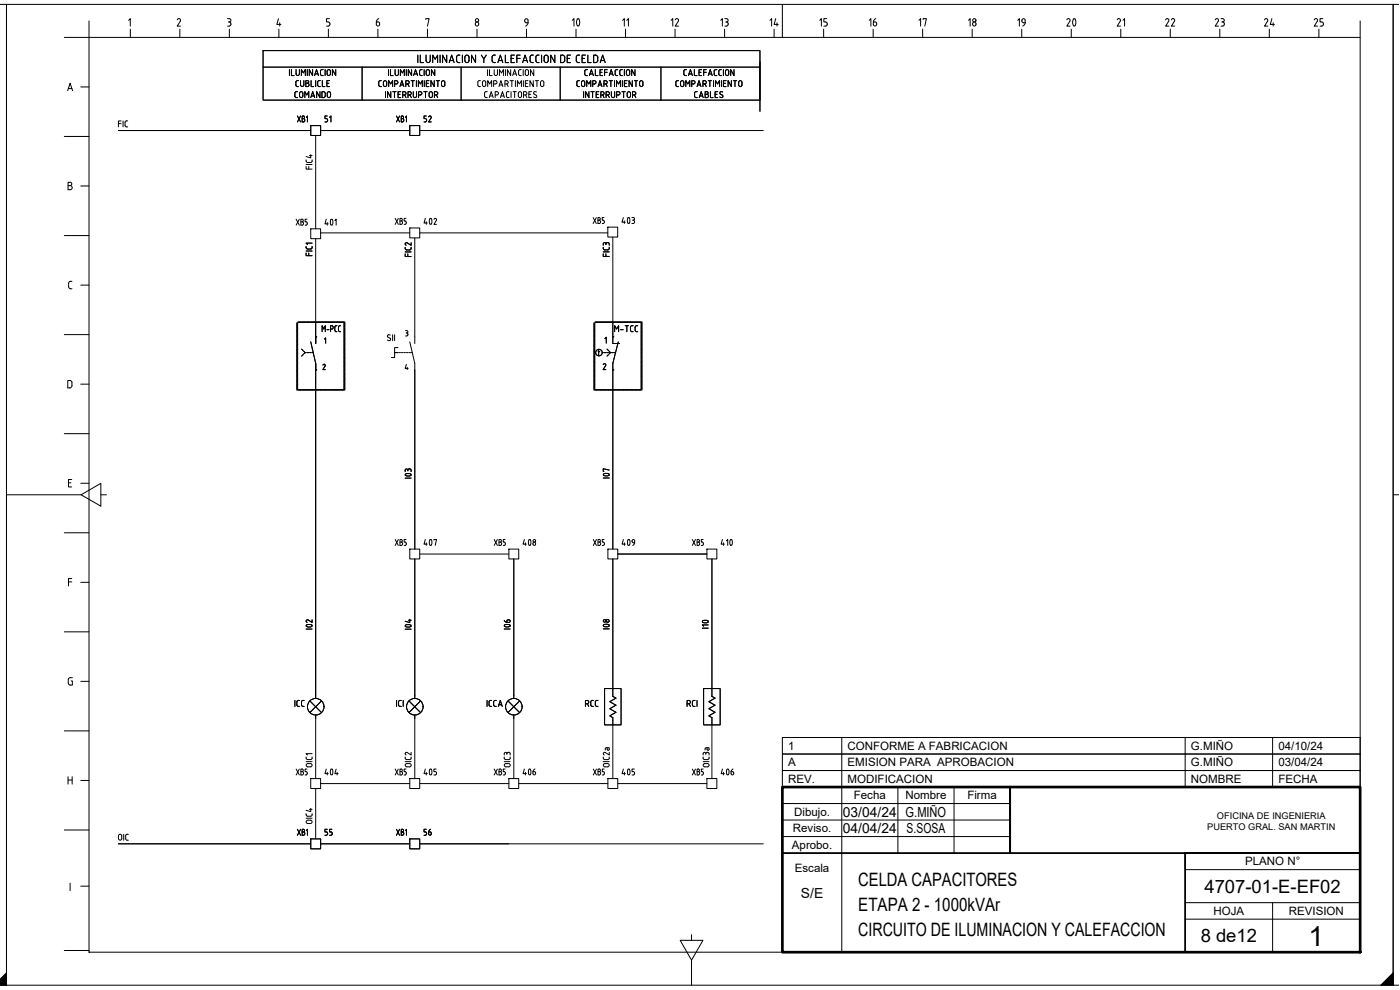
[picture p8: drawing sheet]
<svg xmlns="http://www.w3.org/2000/svg" width="420mm" height="297mm" viewBox="0 0 420 297" stroke-linecap="round" stroke-linejoin="round" font-family="sans-serif">
<g fill="#000" stroke="#000" stroke-width=".3">
<path d="M414.4 295.6l3.7-3.7v3.7z"/>
<path d="M0 293.8v1.8h1.9zM1.9 291.9v3.7l-1.9-1.8z"/>
</g>
<g fill="none" stroke="#000" stroke-width=".3">
<path d="M0 1.3h1.9v294.3v-294.3h417.9M26.7 11.2h381.5v274.5h-381.5zM26.7 6.3v4.9h-7.4M38.6 6.1l.5-.5v2.2M39.1 8.7v2.5M53.7 5.6l.3 .1 .2 .5-1 1.6h1M53.7 5.6l-.5 .4M54 8.7v2.5M68.3 5.6h.5a.5 .5 0 0 1 .5 .5 .5 .5 0 0 1-.5 .5M68.5 6.6h.3M68.8 6.6l.5 .5M68.8 8.7v2.5"/>
<path d="M69.3 7.1v.2M69.3 7.3l-.2 .4-.8 .1M83.6 5.6l-.5 1.7h1.2M83.7 8.7v2.5M83.9 6.8v1M98.6 8.7v2.5M98.9 5.6h-.9v1l.8 .1 .2 .4M99 7.1v.2M99 7.3l-.2 .4-.8 .1M112.9 6.6v.7a.5 .5 0 0 0 .5 .5 .5 .5 0 0 0 .5-.5M112.9 6.6h.7l.3 .5M113.4 8.7v2.5"/>
<path d="M113.7 5.6l-.5 .4-.3 .6M113.9 7.1v.2M127.8 5.8v-.2h1l-.5 2.2M128.3 8.7v2.5M142.6 7.1l.1 .2a.5 .5 0 0 0 .5 .5 .5 .5 0 0 0 .5-.5M142.7 7.1a.5 .5 0 0 1 .5-.5 .5 .5 0 0 1 .5 .5M143.2 8.7v2.5M143.6 7.1v.2M158 8.7v2.5M187.7 8.7v2.5M202.6 8.7v2.5M217.5 8.7v2.5"/>
<path d="M232.3 8.7v2.5M234.8 1.3v10M247.2 8.7v2.5M262 8.7v2.5M276.9 8.7v2.5M291.8 8.7v2.5M306.6 8.7v2.5M336.4 8.7v2.5M351.2 8.7v2.5M366.1 8.7v2.5M380.9 8.7v2.5M395.8 8.7v2.5"/>
<path d="M408.2 6.3v4.9M418.1 1.3v294.3M20.3 27.2l.7-2.2 .8 2.2M20.5 26.6h1.1M24.2 26.1h2.5M19.3 40.9h7.4M20.4 55.7h.6M21 54.7h-.6v2.2h.6M21.1 54.7a.5 .5 0 0 1 .4 .5 .5 .5 0 0 1-.4 .5 .62 .62 0 0 1 .6 .6 .62 .62 0 0 1-.6 .6M24.2 55.8h2.5M19.3 70.7h7.4M20.6 85v1.1"/>
<path d="M20.6 86.1l.3 .5h.7M21.6 84.4l-.7 .1-.3 .5M24.2 85.5h2.5M19.3 100.4h7.4M20.9 114.2h-.6v2.2l1.1-.2 .2-1.4M20.9 114.1l.5 .2 .2 .5M24.2 115.3h2.5M19.3 130.1h7.4M1.9 148.4h22.4l6 3.5v-6.9l-6 3.4M19.3 159.9h7.4M20.6 144.9h.7M21.5 143.9h-.9v2.2h.9"/>
<path d="M24.2 145h2.5M30.3 148.4h1.7M418.1 148.4h1.7M20.6 174.6h.9M21.5 173.6h-.9v2.2M24.2 174.7h2.5M19.3 189.6h7.4M19.3 219.3h7.4M21.4 204.3h.3v1.3l-.8-.1-.4-.6M21.7 203.3l-1 .2-.2 1.4M24.2 204.4h2.5M20.4 233.1v2.2"/>
<path d="M20.4 234h1.3M21.7 233.1v2.2M24.2 234.2h2.5M234.8 221.3h173.4v14.8h-173.4v-4.9h173.4h-173.4v-5h173.4h-173.4zM252.6 221.3v64.4M269.5 236.1v19.9M286.3 236.1v19.9M303.2 236.1v19.9M355.7 221.3v14.8M381.9 221.3v14.8M19.3 249h7.4M234.8 256h173.4"/>
<path d="M234.8 251h68.4M234.8 246h68.4M234.8 241.1h68.4M21 265v2.2M24.2 265.9h2.5M355.7 270.8h52.5M355.7 275.8h52.5M381.9 270.8v14.9M408.2 260.9h-52.5v-4.9v29.7M0 295.6h419.8M19.3 285.2h7.4M204.1 282.1h6.9l-3.5 6z"/>
<path d="M207.5 280.4v1.7M207.5 288.1v7.5"/>
<circle cx="143.2" cy="6.1" r=".5"/>
</g>
<path d="M234.8 236.1h173.4v49.6h-173.4z" fill="none" stroke="#000" stroke-width=".8"/>
<path d="M234.8 256h68.4v-19.9v19.9h105h-52.5v29.7" fill="none" stroke="#000" stroke-width=".51"/>
<!-- layer: COTAS -->
<g fill="none" stroke="#000" stroke-width=".3">
<path d="M79 15.2h149.1v14.8h-149.1zM125.4 16.5v2.3M126.1 16.5v2.3h1M127.9 16.5v1.7a.62 .62 0 0 0 .6 .6 .62 .62 0 0 0 .6-.6v-1.7M129.9 18.8v-2.3l.7 1.3 .7-1.3v2.3M132.1 16.5v2.3M134.1 16.5v2.3l-1.3-2.3v2.3M134.8 18.8l.8-2.3 .7 2.3M135 18.2h1.1M138 16.5l-.7 .1-.3 .5 .1 1.4 .9 .3M138.8 16.5v2.3M139.7 16.7l.4-.2 .5 .2 .2 1.5a.62 .62 0 0 1-.7 .6 .62 .62 0 0 1-.6-.6z"/>
<path d="M142.7 16.5v2.3l-1.2-2.3v2.3M144.5 16.5l.7 1.2 .7-1.2M145.2 17.7v1.1M147.7 17.1v1.1M147.7 18.2l.3 .5 .7 .1M148.7 16.5l-.7 .1-.3 .5M149.4 18.8l.8-2.3 .7 2.3M149.6 18.2h1.1M151.7 16.5v2.3h.9M153.4 17.5h.7M154.4 16.5h-1v2.3h1M155.1 17.5h1"/>
<path d="M156.1 16.5h-1v2.3M156.8 18.8l.8-2.3 .7 2.3M157.1 18.2h1M160.1 16.5l-.7 .1-.3 .5 .1 1.4 .9 .3M161.8 16.5l-.7 .1-.3 .5 .1 1.4 .9 .3M162.5 16.5v2.3M163.5 16.7l.4-.2 .5 .2 .1 1.5a.62 .62 0 0 1-.6 .6 .62 .62 0 0 1-.6-.6zM166.5 16.5v2.3l-1.2-2.3v2.3M168.3 16.5l.8 .1 .3 .4v1.4l-.3 .3-.8 .1zM170.2 17.5h.8M171.2 16.5h-1v2.3h1M173.9 16.5l-.7 .1-.2 .5v1.4l.9 .3"/>
<path d="M174.7 17.5h.7M175.7 16.5h-1v2.3h1M176.4 16.5v2.3h1M178.2 16.5l.8 .1 .4 .4v1.4l-.4 .3-.8 .1zM180.1 18.8l.8-2.3 .7 2.3M180.4 18.2h1M228.1 18.5v14.9M79 20.1h149.1M108.7 20.1v9.9M138.4 20.1v9.9M168.1 20.1v9.9M198.4 20.1v9.9"/>
<path d="M408.2 285.7h.1"/>
</g>
<!-- layer: Dibujo -->
<path d="M408.2 285.7h.1" fill="none" stroke="#000" stroke-width=".3"/>
<!-- layer: Futuro -->
<path d="M408.2 285.7h.1" fill="none" stroke="#000" stroke-width=".3"/>
<!-- layer: Hatch -->
<path d="M408.2 285.7h.1" fill="none" stroke="#000" stroke-width=".3"/>
<!-- layer: AUXILIAR -->
<g fill="none" stroke="#000" stroke-width=".3">
<path d="M35.5 39.2h57.8M96.2 39.2h26.8M126 39.2h103.1M89 99.9h.1M89 99.7h.1M89 99.4h.1M89 99.2h.1M89 98.9h.1M89 98.7h.1M89 98.4h.1M89 98.2h.1M89 97.9h.1"/>
<path d="M89 97.7h.1M89 97.4h.1M89 97.2h.1M89 96.9h.1M89 96.7h.1M89.4 96.7h.1M89.6 96.7h.1M89.9 96.7h.1M90.1 96.7h.1M90.4 96.7h.1M90.6 96.7h.1M90.9 96.7h.1"/>
<path d="M91.1 96.7h.1M91.4 96.7h.1M91.6 96.7h.1M91.9 96.7h.1M92.1 96.7h.1M92.4 96.7h.1M92.6 96.7h.1M92.9 96.7h.1M93.1 96.7h.1M93.4 96.7h.1M93.6 96.7h.1M93.9 96.7h.1"/>
<path d="M94.1 96.7h.1M94.4 96.7h.1M94.6 96.7h.1M94.9 96.7h.1M95.1 96.7h.1M95.4 96.7h.1M95.6 96.7h.1M95.9 96.7h.1M96.1 96.7h.1M96.4 96.7h.1M96.6 96.7h.1M96.9 96.7h.1"/>
<path d="M97.1 96.7h.1M97.4 96.7h.1M97.6 96.7h.1M97.9 96.7h.1M98.1 96.7h.1M98.4 96.7h.1M98.6 96.7h.1M98.9 96.7h.1M99.1 96.7h.1M99.4 96.7h.1M99.6 96.7h.1M99.9 96.7h.1"/>
<path d="M100.1 96.7h.1M100.4 96.7h.1M100.6 96.7h.1M100.9 96.7h.1M101.1 96.7h.1M101.4 96.7h.1M101.6 96.7h.1M101.9 96.7h.1M102.1 96.7h.1M102.4 96.7h.1M102.6 96.7h.1M102.9 96.7h.1"/>
<path d="M103.2 96.7h.1M103.2 96.9h.1M103.2 97.2h.1M103.2 97.4h.1M103.2 97.7h.1M103.2 97.9h.1M103.2 98.2h.1M103.2 98.4h.1M103.2 98.7h.1M103.2 98.9h.1M103.2 99.2h.1M103.2 99.4h.1"/>
<path d="M103.2 99.7h.1M103.2 99.9h.1M178.2 99.9h.1M178.2 99.7h.1M178.2 99.4h.1M178.2 99.2h.1M178.2 98.9h.1M178.2 98.7h.1M178.2 98.4h.1M178.2 98.2h.1M178.2 97.9h.1M178.2 97.7h.1"/>
<path d="M178.2 97.4h.1M178.2 97.2h.1M178.2 96.9h.1M178.2 96.7h.1M178.6 96.7h.1M178.8 96.7h.1M179 96.7h.1M179.3 96.7h.1M179.6 96.7h.1M179.8 96.7h.1M180.1 96.7h.1M180.3 96.7h.1"/>
<path d="M180.6 96.7h.1M180.8 96.7h.1M181.1 96.7h.1M181.3 96.7h.1M181.5 96.7h.1M181.8 96.7h.1M182.1 96.7h.1M182.3 96.7h.1M182.6 96.7h.1M182.8 96.7h.1M183 96.7h.1M183.3 96.7h.1"/>
<path d="M183.6 96.7h.1M183.8 96.7h.1M184.1 96.7h.1M184.3 96.7h.1M184.6 96.7h.1M184.8 96.7h.1M185.1 96.7h.1M185.3 96.7h.1M185.5 96.7h.1M185.8 96.7h.1M186.1 96.7h.1M186.3 96.7h.1"/>
<path d="M186.6 96.7h.1M186.8 96.7h.1M187 96.7h.1M187.3 96.7h.1M187.6 96.7h.1M187.8 96.7h.1M188.1 96.7h.1M188.3 96.7h.1M188.6 96.7h.1M188.8 96.7h.1M189.1 96.7h.1M189.3 96.7h.1"/>
<path d="M189.5 96.7h.1M189.8 96.7h.1M190.1 96.7h.1M190.3 96.7h.1M190.6 96.7h.1M190.8 96.7h.1M191.1 96.7h.1M191.3 96.7h.1M191.6 96.7h.1M191.8 96.7h.1M192 96.7h.1M192.4 96.7h.1"/>
<path d="M192.4 96.9h.1M192.4 97.2h.1M192.4 97.4h.1M192.4 97.7h.1M192.4 97.9h.1M192.4 98.2h.1M192.4 98.4h.1M192.4 98.7h.1M192.4 98.9h.1M192.4 99.2h.1M192.4 99.4h.1M192.4 99.7h.1"/>
<path d="M192.4 99.9h.1M89 117h.1M89 116.7h.1M89 116.4h.1M89 116.2h.1M89 115.9h.1M89 115.7h.1M89 115.4h.1M89 115.2h.1M89 114.9h.1M89 114.7h.1M89 114.4h.1"/>
<path d="M89 114.2h.1M89 113.9h.1M89 113.7h.1M89 113.4h.1M89 113.2h.1M89 112.9h.1M89 112.7h.1M89 112.4h.1M89 112.2h.1M89 111.9h.1M89 111.7h.1M89 111.4h.1"/>
<path d="M89 111.2h.1M89 110.9h.1M89 110.7h.1M89 110.4h.1M89 110.2h.1M89 109.9h.1M89 109.7h.1M89 109.4h.1M89 109.2h.1M89 108.9h.1M89 108.7h.1M89 108.4h.1"/>
<path d="M89 108.2h.1M89 107.9h.1M89 107.7h.1M89 107.4h.1M89 107.2h.1M89 106.9h.1M89 106.7h.1M89 106.4h.1M89 106.2h.1M89 105.9h.1M89 105.7h.1M89 105.4h.1"/>
<path d="M89 105.2h.1M89 104.9h.1M89 104.7h.1M89 104.4h.1M89 104.2h.1M89 103.9h.1M89 103.7h.1M89 103.4h.1M89 103.2h.1M89 102.9h.1M89 102.7h.1M89 102.4h.1"/>
<path d="M89 102.2h.1M89 101.9h.1M89 101.7h.1M89 101.4h.1M89 101.2h.1M89 100.9h.1M89 100.7h.1M89 100.4h.1M89 100.2h.1M89.4 117h.1M89.6 117h.1M89.9 117h.1"/>
<path d="M90.1 117h.1M90.4 117h.1M90.6 117h.1M90.9 117h.1M91.1 117h.1M91.4 117h.1M91.6 117h.1M91.9 117h.1M92.1 117h.1M92.4 117h.1M92.6 117h.1M92.9 117h.1"/>
<path d="M93.1 117h.1M93.4 117h.1M93.6 117h.1M93.9 117h.1M94.1 117h.1M94.4 117h.1M94.6 117h.1M94.9 117h.1M95.1 117h.1M95.4 117h.1M95.6 117h.1M95.9 117h.1"/>
<path d="M96.1 117h.1M96.4 117h.1M96.6 117h.1M96.9 117h.1M97.1 117h.1M97.4 117h.1M97.6 117h.1M97.9 117h.1M98.1 117h.1M98.4 117h.1M98.6 117h.1M98.9 117h.1"/>
<path d="M99.1 117h.1M99.4 117h.1M99.6 117h.1M99.9 117h.1M100.1 117h.1M100.4 117h.1M100.6 117h.1M100.9 117h.1M101.1 117h.1M101.4 117h.1M101.6 117h.1M101.9 117h.1"/>
<path d="M102.1 117h.1M102.4 117h.1M102.6 117h.1M102.9 117h.1M103.2 100.2h.1M103.2 100.4h.1M103.2 100.7h.1M103.2 100.9h.1M103.2 101.2h.1M103.2 101.4h.1M103.2 101.7h.1M103.2 101.9h.1"/>
<path d="M103.2 102.2h.1M103.2 102.4h.1M103.2 102.7h.1M103.2 102.9h.1M103.2 103.2h.1M103.2 103.4h.1M103.2 103.7h.1M103.2 103.9h.1M103.2 104.2h.1M103.2 104.4h.1M103.2 104.7h.1M103.2 104.9h.1"/>
<path d="M103.2 105.2h.1M103.2 105.4h.1M103.2 105.7h.1M103.2 105.9h.1M103.2 106.2h.1M103.2 106.4h.1M103.2 106.7h.1M103.2 106.9h.1M103.2 107.2h.1M103.2 107.4h.1M103.2 107.7h.1M103.2 107.9h.1"/>
<path d="M103.2 108.2h.1M103.2 108.4h.1M103.2 108.7h.1M103.2 108.9h.1M103.2 109.2h.1M103.2 109.4h.1M103.2 109.7h.1M103.2 109.9h.1M103.2 110.2h.1M103.2 110.4h.1M103.2 110.7h.1M103.2 110.9h.1"/>
<path d="M103.2 111.2h.1M103.2 111.4h.1M103.2 111.7h.1M103.2 111.9h.1M103.2 112.2h.1M103.2 112.4h.1M103.2 112.7h.1M103.2 112.9h.1M103.2 113.2h.1M103.2 113.4h.1M103.2 113.7h.1M103.2 113.9h.1"/>
<path d="M103.2 114.2h.1M103.2 114.4h.1M103.2 114.7h.1M103.2 114.9h.1M103.2 115.2h.1M103.2 115.4h.1M103.2 115.7h.1M103.2 115.9h.1M103.2 116.2h.1M103.2 116.4h.1M103.2 116.7h.1M103.2 117h.1"/>
<path d="M178.2 117h.1M178.2 116.7h.1M178.2 116.4h.1M178.2 116.2h.1M178.2 115.9h.1M178.2 115.7h.1M178.2 115.4h.1M178.2 115.2h.1M178.2 114.9h.1M178.2 114.7h.1M178.2 114.4h.1M178.2 114.2h.1"/>
<path d="M178.2 113.9h.1M178.2 113.7h.1M178.2 113.4h.1M178.2 113.2h.1M178.2 112.9h.1M178.2 112.7h.1M178.2 112.4h.1M178.2 112.2h.1M178.2 111.9h.1M178.2 111.7h.1M178.2 111.4h.1M178.2 111.2h.1"/>
<path d="M178.2 110.9h.1M178.2 110.7h.1M178.2 110.4h.1M178.2 110.2h.1M178.2 109.9h.1M178.2 109.7h.1M178.2 109.4h.1M178.2 109.2h.1M178.2 108.9h.1M178.2 108.7h.1M178.2 108.4h.1M178.2 108.2h.1"/>
<path d="M178.2 107.9h.1M178.2 107.7h.1M178.2 107.4h.1M178.2 107.2h.1M178.2 106.9h.1M178.2 106.7h.1M178.2 106.4h.1M178.2 106.2h.1M178.2 105.9h.1M178.2 105.7h.1M178.2 105.4h.1M178.2 105.2h.1"/>
<path d="M178.2 104.9h.1M178.2 104.7h.1M178.2 104.4h.1M178.2 104.2h.1M178.2 103.9h.1M178.2 103.7h.1M178.2 103.4h.1M178.2 103.2h.1M178.2 102.9h.1M178.2 102.7h.1M178.2 102.4h.1M178.2 102.2h.1"/>
<path d="M178.2 101.9h.1M178.2 101.7h.1M178.2 101.4h.1M178.2 101.2h.1M178.2 100.9h.1M178.2 100.7h.1M178.2 100.4h.1M178.2 100.2h.1M178.6 117h.1M178.8 117h.1M179 117h.1M179.3 117h.1"/>
<path d="M179.6 117h.1M179.8 117h.1M180.1 117h.1M180.3 117h.1M180.6 117h.1M180.8 117h.1M181.1 117h.1M181.3 117h.1M181.5 117h.1M181.8 117h.1M182.1 117h.1M182.3 117h.1"/>
<path d="M182.6 117h.1M182.8 117h.1M183 117h.1M183.3 117h.1M183.6 117h.1M183.8 117h.1M184.1 117h.1M184.3 117h.1M184.6 117h.1M184.8 117h.1M185.1 117h.1M185.3 117h.1"/>
<path d="M185.5 117h.1M185.8 117h.1M186.1 117h.1M186.3 117h.1M186.6 117h.1M186.8 117h.1M187 117h.1M187.3 117h.1M187.6 117h.1M187.8 117h.1M188.1 117h.1M188.3 117h.1"/>
<path d="M188.6 117h.1M188.8 117h.1M189.1 117h.1M189.3 117h.1M189.5 117h.1M189.8 117h.1M190.1 117h.1M190.3 117h.1M190.6 117h.1M190.8 117h.1M191.1 117h.1M191.3 117h.1"/>
<path d="M191.6 117h.1M191.8 117h.1M192 117h.1M192.4 100.2h.1M192.4 100.4h.1M192.4 100.7h.1M192.4 100.9h.1M192.4 101.2h.1M192.4 101.4h.1M192.4 101.7h.1M192.4 101.9h.1M192.4 102.2h.1"/>
<path d="M192.4 102.4h.1M192.4 102.7h.1M192.4 102.9h.1M192.4 103.2h.1M192.4 103.4h.1M192.4 103.7h.1M192.4 103.9h.1M192.4 104.2h.1M192.4 104.4h.1M192.4 104.7h.1M192.4 104.9h.1M192.4 105.2h.1"/>
<path d="M192.4 105.4h.1M192.4 105.7h.1M192.4 105.9h.1M192.4 106.2h.1M192.4 106.4h.1M192.4 106.7h.1M192.4 106.9h.1M192.4 107.2h.1M192.4 107.4h.1M192.4 107.7h.1M192.4 107.9h.1M192.4 108.2h.1"/>
<path d="M192.4 108.4h.1M192.4 108.7h.1M192.4 108.9h.1M192.4 109.2h.1M192.4 109.4h.1M192.4 109.7h.1M192.4 109.9h.1M192.4 110.2h.1M192.4 110.4h.1M192.4 110.7h.1M192.4 110.9h.1M192.4 111.2h.1"/>
<path d="M192.4 111.4h.1M192.4 111.7h.1M192.4 111.9h.1M192.4 112.2h.1M192.4 112.4h.1M192.4 112.7h.1M192.4 112.9h.1M192.4 113.2h.1M192.4 113.4h.1M192.4 113.7h.1M192.4 113.9h.1M192.4 114.2h.1"/>
<path d="M192.4 114.4h.1M192.4 114.7h.1M192.4 114.9h.1M192.4 115.2h.1M192.4 115.4h.1M192.4 115.7h.1M192.4 115.9h.1M192.4 116.2h.1M192.4 116.4h.1M192.4 116.7h.1M192.4 117h.1M35.5 253.2h57.8"/>
<path d="M96.2 253.2h26.8M126 253.2h103.1M408.2 285.7h.1"/>
</g>
<!-- layer: Oculto -->
<path d="M408.2 285.7h.1" fill="none" stroke="#000" stroke-width=".3"/>
<!-- layer: TEXTO -->
<g fill="none" stroke="#000" stroke-width=".3">
<path d="M86.9 20.9v1.8M87.5 20.9v1.8h.8M88.9 20.9v1.3a.5 .5 0 0 0 .5 .5 .5 .5 0 0 0 .5-.5v-1.3M88.9 29.3h.4M88.9 27.5h.4M89 27.5l-.5 .4 .1 1.2 .4 .2M89.2 26h.4M89.2 24.2h.4M89.2 24.2l-.4 .4 .1 1.2 .3 .2M90 27.7a.5 .5 0 0 1 .5-.2 .5 .5 0 0 1 .4 .5v.8a.5 .5 0 0 1-.5 .5 .5 .5 0 0 1-.5-.5zM90.2 24.2v1.3a.5 .5 0 0 0 .5 .5 .5 .5 0 0 0 .5-.5v-1.3M90.4 22.7v-1.8l.6 1 .6-1v1.8"/>
<path d="M91.5 29.3v-1.8l.6 1 .6-1v1.8M91.8 24.2l.8 .2v.4l-.3 .2a.5 .5 0 0 1 .5 .5 .5 .5 0 0 1-.5 .5h-.5zM91.8 25h.5M92.2 20.9v1.8M93.3 29.3l.6-1.8 .5 1.8M93.4 24.2v1.8h.7M93.4 28.8h.9M93.8 20.9v1.8l-1-1.8v1.8M94.4 22.7l.6-1.8 .6 1.8M94.6 22.2h.8M94.7 24.2v1.8M96 27.5v1.8l-1-1.8v1.8"/>
<path d="M96.1 24.2h-.5l-.3 .4 .1 1.2 .7 .2M96.6 27.5l.9 .3 .1 .9-.2 .5-.8 .1zM96.7 24.2v1.8h.8M97 20.9h-.6l-.2 .4v1.2l.8 .2M97.6 20.9v1.8M98.1 25h.6M98.2 21.1a.5 .5 0 0 1 .6-.2 .5 .5 0 0 1 .4 .5v.8a.5 .5 0 0 1-.5 .5 .5 .5 0 0 1-.5-.5zM98.3 27.7a.5 .5 0 0 1 .5-.2 .5 .5 0 0 1 .4 .5v.8a.5 .5 0 0 1-.5 .5 .5 .5 0 0 1-.5-.5zM98.9 24.2h-.8v1.8h.8M100.8 20.9v1.8l-1-1.8v1.8M114.1 24.2h.4M114.1 24.2l-.4 .2v1.1l.2 .4 .6 .1"/>
<path d="M115.1 24.4a.5 .5 0 0 1 .6-.2 .5 .5 0 0 1 .4 .5v.8a.5 .5 0 0 1-.5 .5 .5 .5 0 0 1-.5-.5zM115.7 27.5v1.8M116.6 20.9v1.8M116.6 26v-1.8l.6 1 .6-1v1.8M117.2 20.9v1.8h.8M117.3 27.5v1.8l-1-1.8v1.8M117.9 27.5h1M118.4 27.5v1.8M118.4 25.2h.5a.5 .5 0 0 0 .5-.5 .5 .5 0 0 0-.5-.5h-.5v1.8M118.6 20.9v1.3M119.5 28.3h.6M119.6 20.9v1.3a.5 .5 0 0 1-.5 .5 .5 .5 0 0 1-.5-.5"/>
<path d="M120 26l.6-1.8 .6 1.8M120.2 22.7v-1.8l.6 1 .5-1v1.8M120.2 25.5h.8M120.3 27.5h-.8v1.8h.8M120.9 28.5h.4M121.3 27.5h-.4v1.8M121.4 27.5a.5 .5 0 0 1 .5 .5 .5 .5 0 0 1-.5 .5M121.5 28.5l.4 .8M121.8 25.2h.5a.5 .5 0 0 0 .5-.5 .5 .5 0 0 0-.5-.5h-.5v1.8M121.9 20.9v1.8M122.4 25.2l.4 .8M122.4 28.5h.5a.5 .5 0 0 0 .5-.5 .5 .5 0 0 0-.5-.5h-.5v1.8"/>
<path d="M123 28.5l.4 .8M123.4 24.2h1M123.5 20.9v1.8l-1-1.8v1.8M123.9 24.2v1.8M124 27.5v1.3a.5 .5 0 0 0 .5 .5 .5 .5 0 0 0 .5-.5v-1.3M124.1 22.7l.6-1.8 .6 1.8M124.3 22.2h.8M125 24.2v1.8M125.6 26v-1.8l.6 1 .5-1v1.8M125.6 28.5h.5a.5 .5 0 0 0 .5-.5 .5 .5 0 0 0-.5-.5h-.5v1.8M126.4 20.9h.3M126.4 20.9l-.4 .2-.1 1.1 .2 .4 .6 .1"/>
<path d="M127.2 27.5h1M127.3 20.9v1.8M127.3 24.2v1.8M127.7 27.5v1.8M127.9 25h.6M128 21.1a.5 .5 0 0 1 .5-.2 .5 .5 0 0 1 .4 .5v.8a.51 .51 0 0 1-.5 .5 .51 .51 0 0 1-.5-.5zM128.7 24.2h-.8v1.8h.8M128.8 28v.8M128.8 28a.5 .5 0 0 1 .5-.5 .5 .5 0 0 1 .5 .5v.8a.49 .49 0 0 1-.5 .5 .49 .49 0 0 1-.5-.5M130.3 24.2v1.8l-1-1.8v1.8M130.4 28.5h.5a.5 .5 0 0 0 .5-.5 .5 .5 0 0 0-.5-.5h-.5v1.8M130.5 20.9v1.8l-1-1.8v1.8"/>
<path d="M130.9 24.2h1M131 28.5l.4 .8M131.4 24.2v1.8M132.6 24.4a.5 .5 0 0 1 .5-.2 .5 .5 0 0 1 .4 .5v.8a.5 .5 0 0 1-.5 .5 .5 .5 0 0 1-.5-.5zM143.8 24.2h.4M143.9 24.2l-.4 .2-.1 1.1 .2 .4 .6 .1M144.9 24.4a.5 .5 0 0 1 .5-.2 .5 .5 0 0 1 .4 .5v.8a.51 .51 0 0 1-.5 .5 .51 .51 0 0 1-.5-.5zM145.9 27.5h.3M145.9 27.5l-.4 .2-.1 1.1 .3 .4 .5 .1M146.3 20.9v1.8M146.4 26v-1.8l.6 1 .6-1v1.8M146.8 29.3l.6-1.8 .6 1.8"/>
<path d="M146.9 20.9v1.8h.8M147 28.8h.8M148.1 25.2h.6a.5 .5 0 0 0 .5-.5 .5 .5 0 0 0-.5-.5h-.6v1.8M148.3 20.9v1.3a.5 .5 0 0 0 .5 .5 .5 .5 0 0 0 .5-.5v-1.3M148.6 28.5h.5a.5 .5 0 0 0 .5-.5 .5 .5 0 0 0-.5-.5h-.5v1.8M149.7 26l.6-1.8 .6 1.8M149.9 22.7v-1.8l.6 1 .6-1v1.8M149.9 25.5h.8M150.2 29.3l.6-1.8 .6 1.8M150.4 28.8h.8M151.5 25.2h.5a.5 .5 0 0 0 .5-.5 .5 .5 0 0 0-.5-.5h-.5v1.8M151.7 20.9v1.8"/>
<path d="M152.1 25.2l.4 .8M152.4 27.5h.4M152.4 27.5l-.4 .2v1.1l.2 .4 .6 .1M153.1 24.2h1M153.3 20.9v1.8l-1-1.8v1.8M153.4 27.5v1.8M153.6 24.2v1.8M153.9 22.7l.6-1.8 .5 1.8M154 27.5h1M154 22.2h.9M154.5 27.5v1.8M154.7 24.2v1.8"/>
<path d="M155.3 26v-1.8l.6 1 .6-1v1.8M156.1 20.9h.3M156.1 20.9l-.4 .2-.1 1.1 .3 .4 .5 .1M156.5 28v.8M156.5 28a.5 .5 0 0 0-.4-.5 .5 .5 0 0 0-.5 .5v.8a.5 .5 0 0 0 .5 .5 .5 .5 0 0 0 .4-.5M157 20.9v1.8M157.1 24.2v1.8M157.1 28.5h.5a.5 .5 0 0 0 .5-.5 .5 .5 0 0 0-.5-.5h-.5v1.8M157.7 25h.6M157.7 21.1a.5 .5 0 0 1 .6-.2 .5 .5 0 0 1 .3 .5v.8a.5 .5 0 0 1-.5 .5 .5 .5 0 0 1-.5-.5zM157.7 28.5l.4 .8M158.5 24.2h-.8v1.8h.8"/>
<path d="M158.7 28.3h.6M159.5 27.5h-.8v1.8h.8M160 24.2v1.8l-1-1.8v1.8M160.2 20.9v1.8l-1-1.8v1.8M160.3 28.3l.6 .2a.49 .49 0 0 1 0 .8 .49 .49 0 0 1-.8-.2M160.6 24.2h1M161 27.6a.46 .46 0 0 0-.7 0 .46 .46 0 0 0 0 .6M161.1 24.2v1.8M162.3 24.4a.5 .5 0 0 1 .5-.2 .5 .5 0 0 1 .4 .5v.8a.5 .5 0 0 1-.5 .5 .5 .5 0 0 1-.5-.5zM173.6 24.2h.3M173.6 24.2l-.4 .2-.1 1.1 .2 .4 .6 .1M174.6 24.4a.5 .5 0 0 1 .5-.2 .5 .5 0 0 1 .4 .5v.8a.5 .5 0 0 1-.5 .5 .5 .5 0 0 1-.5-.5z"/>
<path d="M175.2 27.5v1.8M175.9 20.9h.4M175.9 20.9l-.3 .2-.1 1.1 .2 .4 .6 .1M176.1 26v-1.8l.6 1 .6-1v1.8M176.7 27.5v1.8l-1-1.8v1.8M176.9 22.7l.6-1.8 .6 1.8M177.1 22.2h.8M177.3 27.5h1M177.8 27.5v1.8M177.9 25.2h.5M178.4 24.2h-.5v1.8M178.4 24.2a.5 .5 0 0 1 .5 .5 .5 .5 0 0 1-.5 .5"/>
<path d="M178.7 20.9v1.8h.8M178.9 28.3h.6M179.5 26l.6-1.8 .6 1.8M179.6 25.5h.9M179.7 27.5h-.8v1.8h.8M180.1 21.7h.6M180.3 28.5h.5a.5 .5 0 0 0 .5-.5 .5 .5 0 0 0-.5-.5h-.5v1.8M180.8 20.9h-.7v1.8h.7M180.9 28.5l.4 .8M181.3 25.2h.4a.5 .5 0 0 0 .5-.5 .5 .5 0 0 0-.5-.5h-.4v1.8M181.4 21.7h.8M181.8 25.2l.4 .8"/>
<path d="M181.9 28.5h.5a.5 .5 0 0 0 .5-.5 .5 .5 0 0 0-.5-.5h-.5v1.8M182.2 20.9h-.8v1.8M182.5 28.5l.4 .8M182.8 22.7l.6-1.8 .6 1.8M182.8 24.2h1M183 22.2h.9M183.3 24.2v1.8M183.5 27.5v1.3M184.4 24.2v1.8M184.5 27.5v1.3a.5 .5 0 0 1-.5 .5 .5 .5 0 0 1-.5-.5M185 26v-1.8l.6 1 .6-1v1.8M185.1 28.5h.5a.5 .5 0 0 0 .5-.5 .5 .5 0 0 0-.5-.5h-.5v1.8"/>
<path d="M185.1 20.9h.3M185.1 20.9l-.4 .2-.1 1.1 .2 .4 .6 .1M186.5 20.9h.3M186.5 20.9l-.4 .2-.1 1.1 .2 .4 .6 .1M186.6 27.5h1M186.8 24.2v1.8M187.2 27.5v1.8M187.4 25h.6M187.4 20.9v1.8M188 21.4v.8M188 21.4a.5 .5 0 0 1 .5-.5 .5 .5 0 0 1 .5 .5v.8a.49 .49 0 0 1-.5 .5 .49 .49 0 0 1-.5-.5M188.2 24.2h-.8v1.8h.8"/>
<path d="M188.3 27.7a.5 .5 0 0 1 .6-.2 .5 .5 0 0 1 .3 .5v.8a.5 .5 0 0 1-.5 .5 .5 .5 0 0 1-.5-.5zM189.8 24.2v1.8l-1-1.8v1.8M189.8 28.5h.5a.5 .5 0 0 0 .5-.5 .5 .5 0 0 0-.5-.5h-.5v1.8M190.4 24.2h.9M190.4 28.5l.4 .8M190.6 20.9v1.8l-1-1.8v1.8M190.9 24.2v1.8M191.9 24.7v.8M192 24.7a.5 .5 0 0 1 .5-.5 .5 .5 0 0 1 .5 .5M192 25.5a.5 .5 0 0 0 .5 .5 .5 .5 0 0 0 .5-.5M192.9 24.7v.8M203.3 26h.3"/>
<path d="M203.3 24.2h.3M203.3 24.2l-.5 .4 .1 1.2 .4 .2M204.3 24.4a.5 .5 0 0 1 .6-.2 .5 .5 0 0 1 .3 .5v.8a.5 .5 0 0 1-.5 .5 .5 .5 0 0 1-.5-.5zM205.7 20.9h.3M205.7 20.9l-.4 .2-.1 1.1 .3 .4 .5 .1M205.8 26v-1.8l.6 1 .6-1v1.8M206.6 22.7l.6-1.8 .6 1.8M206.8 22.2h.8M207.6 25.2h.5M208.1 24.2h-.5v1.8M208.1 24.2a.5 .5 0 0 1 .5 .5 .5 .5 0 0 1-.5 .5M208.4 20.9v1.8h.8"/>
<path d="M208.9 27.5h.4M208.9 27.5l-.4 .2-.1 1.1 .3 .4 .6 .1M209.2 26l.6-1.8 .6 1.8M209.4 25.5h.8M209.8 21.7h.6M209.8 29.3l.6-1.8 .6 1.8M210 28.8h.9M210.6 20.9h-.8v1.8h.8M211 25.2h.5a.5 .5 0 0 0 .5-.5 .5 .5 0 0 0-.5-.5h-.5v1.8M211.2 21.7h.8M211.6 25.2l.4 .8M211.6 28.3h.5"/>
<path d="M212 20.9h-.8v1.8M212.1 27.5h-.5v1.8h.5M212.1 27.5l.4 .4-.4 .4a.5 .5 0 0 1 .5 .5 .5 .5 0 0 1-.5 .5M212.6 22.7l.5-1.8 .6 1.8M212.6 24.2h1M212.7 22.2h.9M213 24.2v1.8M213.2 27.5v1.8h.8M214.1 24.2v1.8M214.6 28.3h.6M214.7 26v-1.8l.6 1 .6-1v1.8M214.8 20.9h.3"/>
<path d="M214.8 20.9l-.4 .2-.1 1.1 .3 .4 .5 .1M215.4 27.5h-.8v1.8h.8M216.2 20.9h.3M216.2 20.9l-.4 .2-.1 1.1 .3 .4 .5 .1M216.2 28.3l.6 .2a.49 .49 0 0 1-.1 .8 .49 .49 0 0 1-.7-.2M216.5 24.2v1.8M216.9 27.6a.46 .46 0 0 0-.7 0 .46 .46 0 0 0 0 .6M217.1 25h.6M217.1 20.9v1.8M217.8 21.1a.5 .5 0 0 1 .5-.2 .5 .5 0 0 1 .4 .5v.8a.5 .5 0 0 1-.5 .5 .5 .5 0 0 1-.5-.5zM217.9 24.2h-.8v1.8h.8M219.5 24.2v1.8l-1-1.8v1.8"/>
<path d="M220.1 24.2h1M220.3 20.9v1.8l-1-1.8v1.8M220.6 24.2v1.8M221.7 24.4a.5 .5 0 0 1 .6-.2 .5 .5 0 0 1 .4 .5v.8a.5 .5 0 0 1-.5 .5 .5 .5 0 0 1-.5-.5zM91.9 49.9v.8h1.8M91.9 48v.3M91.9 49.3h1.8M91.9 48.3l.2 .4 1.1 .1M92.7 49.9v.8M92.9 46.7h.8M93.3 46.4v1l-1.4-.4M93.7 48v.3"/>
<path d="M93.7 48.3l-.5 .5M91.9 75.9v.8h1.8M91.9 75.3h1.8M91.9 73.9v.4M91.9 74.3l.2 .4h1.1M92.7 75.9v.8M93.7 72.9h-1.8l.4 .4M93.7 73.9v.4M93.7 74.3l-.5 .4M121.6 76.2v.8h1.8M121.6 74.2l.1 .6 .4 .2M121.6 75.6h1.8"/>
<path d="M121.6 73.2l.3 .4M122 75h.9M122.4 76.2v.8M123.4 72.8v.8l-1.4-.8-.4 .4M123.4 74.2v.3M123.4 74.5l-.5 .5M181 76.2v.7h1.8M181 74.2l.1 .6 .4 .2 1.1-.1 .2-.7M181 75.6h1.8M181.8 73.2l-.2-.4h-.3l-.3 .8M181.8 73.2v.2M181.8 76.2v.7"/>
<path d="M181.9 73.2l.2-.4h.5l.2 .8M181 109.4l.4-.3 .4 .4-.8 1.4h.8M181.5 101.6l.4-.4v1.8M91.9 227.1v.4M91.9 227.5l.2 .3 1.1 .1M93.7 226.1h-1.8l.4 .4M121.6 227.1l.2 .7 1.1 .1M123.4 225.7v.8l-1.4-.8-.4 .4 .3 .4M151.3 227.1l.2 .7 1.2 .1M152.1 226.1l-.2-.3h-.4l-.2 .7M152.1 226.1v.2M152.7 225.7l-.4 .1-.2 .3"/>
<path d="M152.7 225.7l.4 .2v.6M181 227.1l.3 .7 1.1 .1M182.2 224.4l.1 .6 .3 .1 .2-.1v-.6l-.8-.1-.3 .2v.6M182.8 225.7v.8l-1.3-.8-.4 .4 .3 .4M211 227.1l.2 .7 1.1 .1M211 226.1v.4M211 226.1l.4-.4 .4 .4M211.6 224.7v.4M211.8 226.1l.2-.3h.6l.2 .7M211.8 226.1v.2M212.2 224.4v.6l.5 .1 .1-.7h-1l-.2 .3M91.9 244.1v.4"/>
<path d="M91.9 245.5h1.8M91.9 244.5l.2 .3 1.1 .1M92 246.3l.4-.2h.8a.5 .5 0 0 1 .5 .5 .5 .5 0 0 1-.5 .5h-.8a.5 .5 0 0 1-.4-.8zM92.9 242.8h.8M93.3 242.5v1l-1.4-.4M93.7 244.1v.4M93.7 244.5l-.5 .4"/>
</g>
<!-- layer: 0 -->
<g fill="none" stroke="#000" stroke-width=".3">
<path d="M35.5 37.1h.8M36.3 36.3h-.8v1.8M36.9 36.3v1.8M37.5 36.7l.1 1.1 .7 .3M38 36.3h.3M38 36.3l-.5 .4M89.3 34.8l.9 1.8M90.2 34.8l-.9 1.8M90.7 34.8l.7 .2v.4l-.3 .2 .4 .5-.4 .5h-.4zM90.7 35.6h.4M91.9 35.2l.4-.4v1.8M93.3 37.7h2.9v2.9h-2.9z"/>
<path d="M119 34.8l.9 1.8M119.9 34.8l-.9 1.8M120.4 34.8l.7 .2v.4l-.3 .2 .4 .5-.4 .5h-.4zM120.4 35.6h.4M121.7 35.2l.3-.4v1.8M123 37.7h3v2.9h-3zM94.7 40.6v28.1M94.7 71.6v31.5M96.2 69.9h26.8M124.5 71.4v31.7M126 69.9h56.4M178 65.3l1 1.8"/>
<path d="M179 65.3l-1 1.8M179.8 66l.3-.1v-.4l-.6-.2v1.8h.3l.4-.3v-.5l-.7-.2M181.3 65.3h-.6v.8h.5l.2 .4-.2 .5-.5 .1M183.9 71.1v32h2M96.7 99.5v-1.8l.5 1 .4-1v1.8M98.1 98.9h.6M99.2 98.7l.8-.2-.2-.7-.6-.1v1.8M100.5 98.2v1.1l.6 .2M100.8 97.7h.3M100.8 97.7l-.3 .5M101.6 98.2v1.1l.6 .2M101.9 97.7h.3"/>
<path d="M101.9 97.7l-.3 .5M121.7 99.2l.7 .2v.3l-.3 .2 .3 .3M121.9 99.9h.2M184.5 99.5v-1.8l.6 1 .6-1v1.8M186.2 98.9h.8M187.6 97.7h1M188.1 97.7v1.8M189.2 98.2l.1 1.1 .7 .2M189.7 97.7h.3M189.7 97.7l-.5 .5M190.6 98.2l.1 1.1 .4 .2M191.1 99.5h.3"/>
<path d="M191.1 97.7h.3M191.1 97.7l-.5 .5M93.3 102.6l1.4 6.4v100.6M94.7 101.1h.1M94.7 111h.1M97.3 109.3l.3 .3-.7 1.3h.7M97.3 109.3l-.4 .3M97.4 101.7l.3-.3v1.6M116.5 101.2l.5 .3M117 101.5a.49 .49 0 0 1 0 .7 .49 .49 0 0 1-.7-.2M117.1 100.5a.46 .46 0 0 0-.6 0 .46 .46 0 0 0 0 .7M117.8 100.4v1.8"/>
<path d="M118.4 105.8h1M118.4 100.4v1.8M119.4 104.3h-1v3h-1M121.7 100.8h.4M122 109.3l-.4 1.2h.9M122.2 110.2v.7M122.4 100.3v.1M122.4 100.4l-.3 .4M123 102.6l1.5 6.4v55.7M179.5 105.5h.5M179.7 105v1.6M183.9 111h.1"/>
<path d="M183.9 101.1h.1M185.5 102.6l-1.6 6.4v55.7M124.5 167.7v41.9M126 166.2h26.7M154.2 167.7v41.9M183.9 167.7v41.2l.9 .6-1.8 1 1.8 1.1-1.8 1 1.8 1.1-1.8 1.1 .9 .5v18.3M185.4 166.2h26.8M212.2 164.7h2.9v3h-2.9zM213.7 167.7v41.2l.9 .6-1.9 1 1.9 1.1-1.9 1 1.9 1.1-1.9 1.1 1 .5v18.3M93 210.3l3.5 3.5M94.7 214.5v19.1M96.5 210.3l-3.5 3.5"/>
<path d="M119 210.2v1.7M120.4 210.2h-.6l-.2 .4 .1 1.1 .7 .2M121 210.2v1.7M122.7 210.3l3.5 3.5M124.5 214.5v19.1M126.2 210.3l-3.5 3.5M146.2 210.2v1.7M147.6 210.2h-.6l-.2 .4v1.1l.8 .2M148.6 211.9h.3M148.6 210.2h.3M148.6 210.1l-.5 .5 .1 1.1 .4 .2M149.5 211.9l.6-1.7 .6 1.7"/>
<path d="M149.7 211.5h.9M152.4 210.3l3.6 3.5M154.2 214.5v19.1M156 210.3l-3.6 3.5M181.4 206.6h5v10.9h-5zM206.2 211.2l.5-.1a.49 .49 0 0 0 .5-.4 .49 .49 0 0 0-.5-.5h-.5v1.7M206.8 211.2l.4 .7M208.2 211.9h.4M208.2 210.2h.4M208.2 210.1l-.4 .5 .1 1.1 .3 .2M209.2 210.2v1.7M211.2 206.6h4.9v10.9h-4.9z"/>
<path d="M94.7 236.6v15.1M96.2 235.1h26.8M126 235.1h26.7M155.7 235.1h26.7M185.4 235.1h26.8M89.3 248.8l.9 1.8M90.2 248.8l-.9 1.8M90.7 248.8l.7 .2v.4l-.3 .2 .4 .5-.4 .5h-.4zM90.7 249.6h.4M91.9 249.2l.4-.4v1.8M93.3 251.7h2.9v3h-2.9zM119 248.8l.9 1.8"/>
<path d="M119.9 248.8l-.9 1.8M120.4 248.8l.7 .2v.4l-.3 .2 .4 .5-.4 .5h-.4zM120.4 249.6h.4M121.7 249.2l.3-.4v1.8M123 251.7h3v3h-3z"/>
<circle cx="179.8" cy="105.8" r=".98"/>
<circle cx="94.8" cy="212" r="2.49"/>
<circle cx="124.5" cy="212" r="2.49"/>
<circle cx="154.2" cy="212" r="2.49"/>
</g>
<!-- layer: TRAZOS -->
<g fill="none" stroke="#000" stroke-width=".3">
<path d="M90.5 104.7l.5 .5M91 106.4l-.5 .4M91.1 105.4l.5 .4h.3M91.6 105.8l-.5 .4M92.2 105.8h.4M92.9 105.8h.5M93.7 105.8h.3M118.4 105.8h.3M119 105.8h.4M119.7 105.8h.5M120.5 105.8h.4M121.2 105.8h.5"/>
<path d="M122 105.8h.4M122.7 105.8h.5M123.4 105.8h.3M180.7 105.8h.4M181.4 105.8h.5M182.1 105.8h.5M182.2 104.7l.4 .5M182.6 106.4l-.4 .4M182.8 105.4l.4 .4-.4 .4M182.9 105.8h.5M183.6 105.8h.5M184.4 105.8h.3"/>
</g>
<text font-size="8.3" x="392.7" y="283.7">1</text>
<g font-size="7.5">
<text x="168.6" y="9.9">10</text>
<text x="317.5" y="9.9">20</text>
</g>
<g font-size="7.1">
<text x="124.9" y="69.5">402</text>
<text x="184.5" y="69.1">403</text>
<text x="125.2" y="146.8" transform="rotate(-90 125.2 146.8)">I03</text>
<text x="124.9" y="165.8">407</text>
<text x="154.9" y="165.8">408</text>
<text x="184.5" y="165.8">409</text>
<text x="215.2" y="165.8">410</text>
<text x="125.2" y="191.9" transform="rotate(-90 125.2 191.9)">I04</text>
<text x="154.9" y="191.9" transform="rotate(-90 154.9 191.9)">I06</text>
<text x="95.2" y="234.6">404</text>
<text x="124.9" y="234.6">405</text>
<text x="154.9" y="234.6">406</text>
<text x="184.5" y="234.6">405</text>
<text x="214.1" y="234.6">406</text>
</g>
<g font-size="6.6">
<text x="95.2" y="69.5">401</text>
<text x="184.5" y="146.8" transform="rotate(-90 184.5 146.8)">I07</text>
<text x="95.2" y="191.9" transform="rotate(-90 95.2 191.9)">I02</text>
<text x="184.5" y="191.9" transform="rotate(-90 184.5 191.9)">I08</text>
<text x="214.1" y="190.9" transform="rotate(-90 214.1 190.9)">I10</text>
</g>
<g font-size="5.7">
<text x="154.9" y="9.2">9</text>
<text x="200" y="9.2">12</text>
<text x="230" y="9.2">14</text>
<text x="259.6" y="9.2">16</text>
<text x="274.5" y="9.2">17</text>
<text x="289.3" y="9.2">18</text>
<text x="304.1" y="9.2">19</text>
<text x="348.5" y="9.2">22</text>
<text x="363.4" y="9.2">23</text>
<text x="378.2" y="9.2">24</text>
<text x="393" y="9.2">25</text>
</g>
<g font-size="5.5">
<text x="257.6" y="265.9">CELDA CAPACITORES</text>
<text x="361.5" y="267.9">4707-01-E-EF02</text>
<text x="257.6" y="273.3">ETAPA 2 - 1000kVAr</text>
<text x="257.6" y="280.7">CIRCUITO DE ILUMINACION Y CALEFACCION</text>
<text x="360.3" y="282.7">8 de12</text>
</g>
<g font-size="5.3">
<text x="219.4" y="9.2" transform="rotate(-90 219.4 9.2)">13</text>
<text x="249.1" y="9.2" transform="rotate(-90 249.1 9.2)">15</text>
<text x="338.3" y="9.2" transform="rotate(-90 338.3 9.2)">21</text>
</g>
<g font-size="4.9">
<text x="189.4" y="9.2" transform="rotate(-90 189.4 9.2)">11</text>
<text x="100.2" y="37.7" transform="rotate(-90 100.2 37.7)">51</text>
<text x="125.9" y="37.7">52</text>
<text x="87.5" y="68.8">XB5</text>
<text x="117.5" y="68.4">XB5</text>
<text x="117.5" y="164.7">XB5</text>
<text x="147.1" y="164.7">XB5</text>
<text x="176.7" y="164.7">XB5</text>
<text x="206.4" y="164.7">XB5</text>
<text x="87.1" y="213.1">ICC</text>
<text x="174.6" y="213.1">RCC</text>
<text x="87.5" y="233.9">XB5</text>
<text x="117.5" y="233.9">XB5</text>
<text x="147.1" y="233.9">XB5</text>
<text x="176.7" y="233.9">XB5</text>
<text x="206.4" y="233.9">XB5</text>
<text x="96.3" y="251.9">55</text>
<text x="125.9" y="251.9">56</text>
<text x="34.2" y="253.3">OIC</text>
</g>
<g font-size="4.2">
<text x="253" y="245.1">03/04/24</text>
<text x="271.8" y="245.1">G.MIÑO</text>
<text x="253" y="250">04/04/24</text>
<text x="272.1" y="250">S.SOSA</text>
<text x="240.4" y="269.3">S/E</text>
</g>
<g font-size="3.5">
<text x="236.5" y="225">1</text>
<text x="254.4" y="225">CONFORME A FABRICACION</text>
<text x="357.4" y="225">G.MIÑO</text>
<text x="383.7" y="225">04/10/24</text>
<text x="236.5" y="230">A</text>
<text x="254.4" y="230">EMISION PARA APROBACION</text>
<text x="357.4" y="230">G.MIÑO</text>
<text x="383.7" y="230">03/04/24</text>
<text x="236.5" y="234.9">REV.</text>
<text x="254.4" y="234.9">MODIFICACION</text>
<text x="256.2" y="239.9">Fecha</text>
<text x="271.7" y="239.9">Nombre</text>
<text x="290.3" y="239.9">Firma</text>
<text x="357.4" y="234.9">NOMBRE</text>
<text x="383.7" y="234.9">FECHA</text>
<text x="238.3" y="244.7">Dibujo.</text>
<text x="238" y="249.7">Reviso.</text>
<text x="237.7" y="254.6">Aprobo.</text>
<text x="238.5" y="261.6">Escala</text>
<text x="373.7" y="259.7">PLANO N°</text>
<text x="364.2" y="274.5">HOJA</text>
<text x="386.8" y="274.5">REVISION</text>
</g>
<g font-size="2.8">
<text x="365.2" y="245.6">OFICINA DE INGENIERIA</text>
<text x="362.3" y="248.9">PUERTO GRAL. SAN MARTIN</text>
</g>
</svg>
